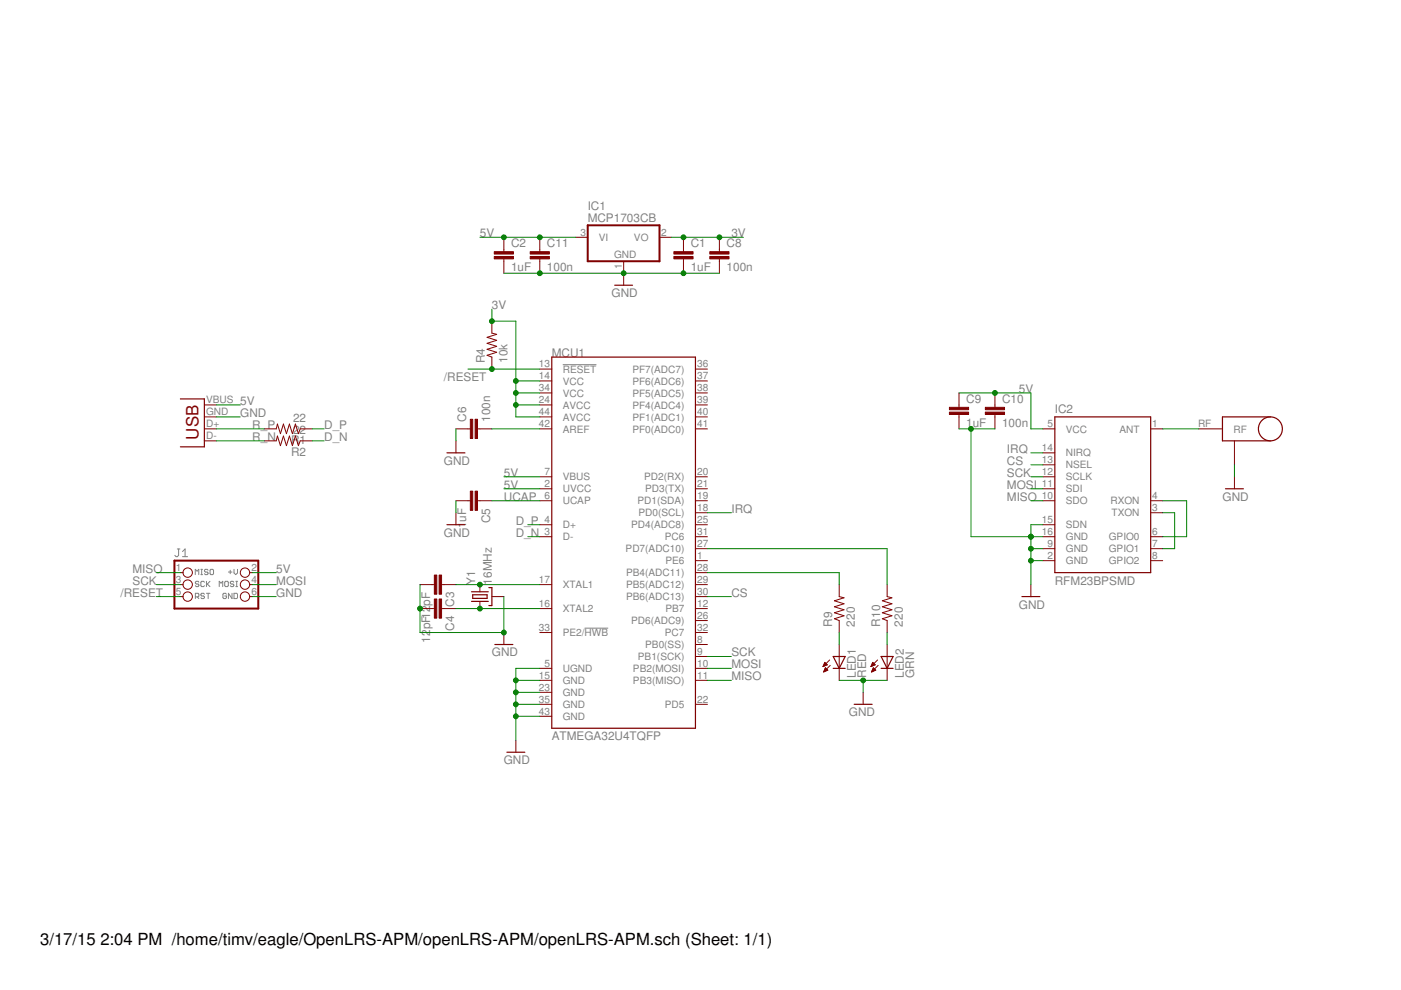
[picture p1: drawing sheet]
<svg xmlns="http://www.w3.org/2000/svg" width="297mm" height="210mm" viewBox="0 0 297 210" stroke-linecap="round" stroke-linejoin="round" font-family="sans-serif">
<g fill="none" stroke="#808080" stroke-width=".21">
<path d="M119.3 77.3h7.1M37.6 116.4h.5M37.9 116.4v1.4l-.3 .2h-.3l-.2-.2M38.7 118h1.1M38.7 116.9l.5-.5v1.6M41.4 121.8v-1.1l.4 .4 .3-.4v1.1M41.4 126.6h.6l.2-.2v-.4l-.2-.2h-.6v1.1M41.8 126.6l.4 .3M42.2 123.4l-.2-.1h-.4l-.2 .1 .2 .4h.4l.2 .2-.2 .4h-.4l-.2-.2M42.6 121.8h.3M42.6 120.7h.3M42.8 120.7v1.1"/>
<path d="M43.3 126l-.1-.2h-.4l-.2 .2 .2 .4h.4l.1 .2-.1 .3h-.4l-.2-.2M43.3 123.4l-.1-.1h-.4l-.2 .1v.8l.2 .2h.4l.1-.2M43.8 123.3v1.1M43.8 125.8h.7M43.9 123.8l.6 .6M44.1 120.9l-.2-.2h-.4l-.2 .2 .2 .4h.4l.2 .2-.2 .3h-.4l-.2-.2M44.1 125.8v1.1M44.5 123.3l-.7 .7M44.7 120.7h.4l.2 .2v.7l-.2 .2h-.4l-.2-.2v-.7zM46.5 124.4v-1.1l.4 .3 .3-.3v1.1M47.8 123.3h.4l.2 .1v.8l-.2 .2h-.4l-.2-.2v-.8zM48 126l-.2-.2h-.3l-.2 .2v.7l.2 .2h.3l.2-.2v-.3h-.4"/>
<path d="M48.4 121.3h.8M48.8 120.9v.7M49.2 125.8v1.1l-.8-1.1v1.1M49.6 123.4l-.2-.1h-.4l-.2 .3 .2 .2h.4l.2 .4-.2 .2h-.4l-.2-.2M49.6 125.8h.6l.2 .2v.7l-.2 .2h-.6zM49.6 120.7v.8l.4 .3 .4-.3v-.8M50 123.3h.4M50 124.4h.4M50.2 123.3v1.1M124 133.2h4.9"/>
</g>
<g fill="none" stroke="#800000" stroke-width=".25">
<path d="M117 75.7h30.4v78.7h-30.4zM130.3 60.5h3.8M38.2 84.6h5.1v10.1h-5.1M94.8 96h3.8M223.6 88.4h20.4v33h-20.4zM269.3 88.4h-10.1v5.1h10.1M94.8 111.3h3.8M259.8 103.6h3.8M100 125.5h3.5M100 127.5h3.5M100.2 126.1h3.1v.8h-3.1zM103.7 124.6h.6v3.8h-.6"/>
<path d="M104.9 136.7h3.8M176.7 139.2h2.5l-1.3 2.5zM186.8 139.2h2.6l-1.3 2.5zM216.7 126.5h3.8M107.5 159.5h3.8M176.7 141.7h2.5M181.1 149.3h3.8M186.8 141.7h2.6"/>
<circle cx="269.3" cy="90.9" r="2.54"/>
</g>
<g fill="none" stroke="#800000" stroke-width=".21">
<path d="M106.8 50.3v3.1M106.8 54.9v3M114.4 50.3v3.1M114.4 54.9v3M122.1 50.3h2.5M132.2 55.4v5.1M139.8 50.3h2.6M144.9 50.3v3.1M144.9 54.9v3M152.5 50.3v3.1M152.5 54.9v3M104.3 68.1v2.5l1 .3-2 .6 2 .7-2 .6 2 .6-2 .7 2 .6-2 .6 1 .4v2.6"/>
<path d="M114.4 78.3h2.6M147.4 78.3h2.6M43.3 90.9h2.6M43.3 85.9h2.6M43.3 88.4h2.6M43.3 93.5h2.6M56 90.9h2.6l.2-1 .7 2 .6-2 .6 2 .7-2 .6 2 .6-2 .7 2 .3-1h2.6M56 93.5h2.6l.2-1 .7 2 .6-2 .6 2 .7-2 .6 2 .6-2 .7 2 .3-1h2.6M96.7 90.9h3M96.7 93.5v2.5M101.2 90.9h3.1M114.4 90.9h2.6"/>
<path d="M114.4 85.9h2.6M114.4 88.4h2.6M114.4 83.3h2.6M114.4 80.8h2.6M147.4 90.9h2.6M147.4 85.9h2.6M147.4 88.4h2.6M147.4 83.3h2.6M147.4 80.8h2.6M203.3 83.3v3.1M203.3 87.9v3M210.9 83.3v3.1"/>
<path d="M210.9 87.9v3M221.1 90.9h2.5M221.1 96h2.5M221.1 98.6h2.5M244 90.9h2.5M254.1 90.9h5.1M261.7 93.5v5.1M96.7 106.2h3M96.7 108.7v2.6M101.2 106.2h3.1M114.4 113.8h2.6M114.4 106.2h2.6"/>
<path d="M114.4 101.1h2.6M114.4 103.6h2.6M114.4 111.3h2.6M147.4 118.9h2.6M147.4 116.3h2.6M147.4 113.8h2.6M147.4 106.2h2.6M147.4 101.1h2.6M147.4 103.6h2.6M147.4 111.3h2.6M147.4 108.7h2.6M221.1 118.9h2.5"/>
<path d="M221.1 116.3h2.5M221.1 113.8h2.5M221.1 106.2h2.5M221.1 101.1h2.5M221.1 103.6h2.5M221.1 111.3h2.5M244 118.9h2.5M244 116.3h2.5M244 113.8h2.5M244 106.2h2.5M244 108.7h2.5M261.7 101.1v2.5"/>
<path d="M38.2 124h.6M38.2 126.5h.6M38.2 121.4h.6M52.9 124h.6M52.9 126.5h.6M52.9 121.4h.6M89 124h3.1M89 129h3.1M93.6 124h3.1M93.6 129h3.1M101.7 124v1.5M101.7 127.5v1.5"/>
<path d="M104.3 126.5h2.5M106.8 134.1v2.6M114.4 124h2.6M114.4 129h2.6M114.4 134.1h2.6M147.4 124h2.6M147.4 129h2.6M147.4 126.5h2.6M147.4 136.7h2.6M147.4 139.2h2.6M147.4 121.4h2.6M147.4 134.1h2.6"/>
<path d="M147.4 131.6h2.6M175.9 139.9l-1.4 1.4M177.9 124v2.5l1 .2-2 .7 2 .6-2 .7 2 .6-2 .6 2 .7-2 .6 1 .4v2.5M177.9 136.7v7.6M186.1 139.9l-1.4 1.4M188.1 124v2.5l1 .2-2 .7 2 .6-2 .7 2 .6-2 .6 2 .7-2 .6 1 .4v2.5M188.1 136.7v7.6M218.6 124v2.5M109.4 157v2.5M114.4 144.3h2.6M114.4 146.8h2.6M114.4 149.3h2.6"/>
<path d="M114.4 151.9h2.6M114.4 141.7h2.6M147.4 144.3h2.6M147.4 149.3h2.6M147.4 141.7h2.6M174.5 141.3h.1M174.6 141.2h.3M174.6 141.1h.5M174.7 140.9h.7M174.7 142.4h.1M174.7 142.3h.4M174.7 140.8h.6"/>
<path d="M174.8 140.7h.3M174.8 142.2h.6M174.8 140.6h.2M174.8 142h.7M174.9 140.4l-.4 .9M174.9 140.4l.5 .5M174.9 140.5h.1M174.9 141.9h.4M174.9 141.8h.3M175 141.7h.1M175 141.6l.5 .5-.9 .4zM175.4 140.9l-.9 .4"/>
<path d="M176 141.1l-1.4 1.4M183 146.8v2.5M184.7 141.3h.1M184.7 141.2h.3M184.8 141.1h.5M184.8 140.9h.7M184.8 142.4h.2M184.9 140.8h.5M184.9 142.3h.4M184.9 140.7h.4M184.9 142.2h.6M185 140.6h.2"/>
<path d="M185 142h.6M185 140.5h.1M185 141.9h.5M185 140.4l-.3 .9M185 140.4l.5 .5M185.1 141.8h.3M185.1 141.7h.2M185.2 141.6l.5 .5-.9 .4zM185.5 140.9l-.8 .4M186.2 141.1l-1.4 1.4"/>
<circle cx="39.8" cy="126.5" r=".99"/>
<circle cx="39.8" cy="121.4" r=".99"/>
<circle cx="39.8" cy="124" r=".99"/>
<circle cx="51.9" cy="126.5" r=".99"/>
<circle cx="51.9" cy="121.4" r=".99"/>
<circle cx="51.9" cy="124" r=".99"/>
</g>
<g fill="#800000" stroke="#800000" stroke-width=".21">
<path d="M92.1 121.9h.5v4.1h-.5z"/>
<path d="M93.1 121.9h.5v4.1h-.5z"/>
<path d="M92.1 127h.5v4.1h-.5z"/>
<path d="M93.1 127h.5v4.1h-.5z"/>
<path d="M201.3 87.4h4.1v.5h-4.1z"/>
<path d="M201.3 86.4h4.1v.5h-4.1z"/>
<path d="M208.9 87.4h4.1v.5h-4.1z"/>
<path d="M208.9 86.4h4.1v.5h-4.1z"/>
<path d="M100.7 88.9h.5v4.1h-.5z"/>
<path d="M99.7 88.9h.5v4.1h-.5z"/>
<path d="M142.9 54.4h4v.5h-4z"/>
<path d="M142.9 53.4h4v.5h-4z"/>
<path d="M150.5 54.4h4.1v.5h-4.1z"/>
<path d="M150.5 53.4h4.1v.5h-4.1z"/>
<path d="M104.8 54.4h4.1v.5h-4.1z"/>
<path d="M104.8 53.4h4.1v.5h-4.1z"/>
<path d="M112.4 54.4h4.1v.5h-4.1z"/>
<path d="M112.4 53.4h4.1v.5h-4.1z"/>
<path d="M99.7 104.1h.5v4.1h-.5z"/>
<path d="M100.7 104.1h.5v4.1h-.5z"/>
</g>
<path d="M124.6 47.8h15.2v7.6h-15.2zM37 118.9h17.8v10.1h-17.8z" fill="none" stroke="#800000" stroke-width=".42"/>
<g fill="none" stroke="#008000" stroke-width=".21">
<path d="M101.7 50.3h20.4M106.8 57.9h45.7M142.4 50.3h15.2M99.2 78.3h15.2M104.3 65.6v2.5h5.1v20.3h5M45.9 90.9h10.1M45.9 88.4h5M45.9 85.9h5M45.9 93.5h10.1M66.2 90.9h2.5M66.2 93.5h2.5M96.7 90.9v2.6"/>
<path d="M104.3 90.9h10.1M109.4 83.3h5M109.4 85.9h5M109.4 80.8h5M203.3 83.3h15.3v7.6h2.5M203.3 90.9h7.6M205.9 90.9v22.9h15.2M218.6 98.6h2.5M218.6 96h2.5M246.5 90.9h7.6M261.7 98.6v2.5M96.7 106.2v2.5"/>
<path d="M104.3 106.2h10.1M106.8 103.6h7.6M106.8 101.1h7.6M111.9 113.8h2.5M111.9 111.3h2.5M150 116.3h38.1v7.7M150 108.7h5.1M218.6 118.9h2.5M218.6 116.3h2.5M218.6 103.6h2.5M218.6 106.2h2.5M218.6 101.1h2.5"/>
<path d="M221.1 111.3h-2.5v12.7M246.5 108.7h2.5v7.6h-2.5M246.5 106.2h5.1v7.6h-5.1M33.2 126.5h5M33.2 124h5M33.2 121.4h5M53.5 126.5h5.1M53.5 124h5.1M53.5 121.4h5.1M89 124v10.1h17.8v-7.6M96.7 124h17.7M96.7 129h17.7"/>
<path d="M150 126.5h5.1M150 121.4h27.9v2.6M150 139.2h5.1M177.9 134.1v2.6M188.1 134.1v2.6M109.4 144.3h5M109.4 146.8h5M109.4 149.3h5M109.4 151.9h5M114.4 141.7h-5v15.3M150 141.7h5.1M150 144.3h5.1"/>
<path d="M177.9 144.3h10.2M183 144.3v2.5"/>
</g>
<g fill="#008000" stroke="#008000" stroke-width=".21">
<circle cx="218.6" cy="113.8" r=".51"/>
<circle cx="218.6" cy="116.3" r=".51"/>
<circle cx="218.6" cy="118.9" r=".51"/>
<circle cx="205.9" cy="90.9" r=".51"/>
<circle cx="109.4" cy="144.3" r=".51"/>
<circle cx="109.4" cy="146.8" r=".51"/>
<circle cx="109.4" cy="149.3" r=".51"/>
<circle cx="109.4" cy="151.9" r=".51"/>
<circle cx="183" cy="144.3" r=".51"/>
<circle cx="89" cy="129" r=".51"/>
<circle cx="106.8" cy="134.1" r=".51"/>
<circle cx="132.2" cy="57.9" r=".51"/>
<circle cx="144.9" cy="57.9" r=".51"/>
<circle cx="114.4" cy="57.9" r=".51"/>
<circle cx="104.3" cy="78.3" r=".51"/>
<circle cx="101.7" cy="124" r=".51"/>
<circle cx="101.7" cy="129" r=".51"/>
<circle cx="210.9" cy="83.3" r=".51"/>
<circle cx="114.4" cy="50.3" r=".51"/>
<circle cx="106.8" cy="50.3" r=".51"/>
<circle cx="144.9" cy="50.3" r=".51"/>
<circle cx="152.5" cy="50.3" r=".51"/>
<circle cx="109.4" cy="83.3" r=".51"/>
<circle cx="109.4" cy="85.9" r=".51"/>
<circle cx="104.3" cy="68.1" r=".51"/>
<circle cx="109.4" cy="80.8" r=".51"/>
</g>
<text font-size="3.6" fill="#800000" x="42.1" y="93.2" transform="rotate(-90 42.1 93.2)">USB</text>
<g font-size="3.5">
<text x="8.5" y="200.4">3/17/15</text>
<text x="21.3" y="200.4">2:04 PM /home/timv/eagle/OpenLRS-APM/openLRS-APM/openLRS-APM.sch (Sheet: 1/1)</text>
</g>
<g font-size="2.5" fill="#808080">
<text x="124.6" y="47.1">MCP1703CB</text>
<text x="124.6" y="44.6">IC1</text>
<text x="101.7" y="50.3">5V</text>
<text x="108.3" y="52.5">C2</text>
<text x="116" y="52.5">C11</text>
<text x="146.4" y="52.5">C1</text>
<text x="154.1" y="52.5">C8</text>
<text x="155.1" y="50.3">3V</text>
<text x="108.3" y="57.5">1uF</text>
<text x="116" y="57.5">100n</text>
<text x="146.4" y="57.5">1uF</text>
<text x="154.1" y="57.5">100n</text>
<text x="104.3" y="65.5">3V</text>
<text x="129.7" y="63">GND</text>
<text x="102.8" y="77" transform="rotate(-90 102.8 77)">R4</text>
<text x="107.6" y="77" transform="rotate(-90 107.6 77)">10k</text>
<text x="117" y="75.7">MCU1</text>
<text x="94.1" y="80.8">/RESET</text>
<text x="216" y="83.3">5V</text>
<text x="51" y="88.4">GND</text>
<text x="51" y="85.9">5V</text>
<text x="62.1" y="89.4">22</text>
<text x="98.8" y="89.4" transform="rotate(-90 98.8 89.4)">C6</text>
<text x="103.9" y="89.4" transform="rotate(-90 103.9 89.4)">100n</text>
<text x="204.8" y="85.5">C9</text>
<text x="212.5" y="85.5">C10</text>
<text x="223.6" y="87.6">IC2</text>
<text x="53.5" y="90.9">R_P</text>
<text x="53.5" y="93.5">R_N</text>
<text x="61.7" y="94.2">R1</text>
<text x="62.1" y="92">22</text>
<text x="68.7" y="90.9">D_P</text>
<text x="68.7" y="93.5">D_N</text>
<text x="204.8" y="90.6">1uF</text>
<text x="212.5" y="90.6">100n</text>
<text x="61.7" y="96.8">R2</text>
<text x="94.1" y="98.6">GND</text>
<text x="106.8" y="101.1">5V</text>
<text x="213.5" y="101.1">SCK</text>
<text x="213.5" y="98.6">CS</text>
<text x="213.5" y="96">IRQ</text>
<text x="106.8" y="103.6">5V</text>
<text x="106.8" y="106.2">UCAP</text>
<text x="213.5" y="103.6">MOSI</text>
<text x="213.5" y="106.2">MISO</text>
<text x="259.2" y="106.2">GND</text>
<text x="94.1" y="113.8">GND</text>
<text x="98.8" y="112" transform="rotate(-90 98.8 112)">1uF</text>
<text x="103.9" y="110.9" transform="rotate(-90 103.9 110.9)">C5</text>
<text x="109.4" y="111.3">D_P</text>
<text x="109.4" y="113.8">D_N</text>
<text x="155.1" y="108.7">IRQ</text>
<text x="28.1" y="121.4">MISO</text>
<text x="28.1" y="123.9">SCK</text>
<text x="58.6" y="123.9">MOSI</text>
<text x="58.6" y="121.4">5V</text>
<text x="100.7" y="123.9" transform="rotate(-90 100.7 123.9)">Y1</text>
<text x="104.3" y="123.9" transform="rotate(-90 104.3 123.9)">16MHz</text>
<text x="223.6" y="123.9">RFM23BPSMD</text>
<text x="25.6" y="126.5">/RESET</text>
<text x="58.6" y="126.5">GND</text>
<text x="91.2" y="128.4" transform="rotate(-90 91.2 128.4)">pF</text>
<text x="96.3" y="128.7" transform="rotate(-90 96.3 128.7)">C3</text>
<text x="155.1" y="126.5">CS</text>
<text x="216" y="129">GND</text>
<text x="91.2" y="136.2" transform="rotate(-90 91.2 136.2)">12</text>
<text x="91.2" y="133.5" transform="rotate(-90 91.2 133.5)">pF12</text>
<text x="96.3" y="133.7" transform="rotate(-90 96.3 133.7)">C4</text>
<text x="176.4" y="132.8" transform="rotate(-90 176.4 132.8)">R9</text>
<text x="181.2" y="132.8" transform="rotate(-90 181.2 132.8)">220</text>
<text x="186.6" y="132.8" transform="rotate(-90 186.6 132.8)">R10</text>
<text x="191.4" y="132.8" transform="rotate(-90 191.4 132.8)">220</text>
<text x="104.3" y="139.2">GND</text>
<text x="155.1" y="141.7">MOSI</text>
<text x="155.1" y="139.2">SCK</text>
<text x="181.5" y="143.8" transform="rotate(-90 181.5 143.8)">LED1</text>
<text x="183.6" y="143.8" transform="rotate(-90 183.6 143.8)">RED</text>
<text x="191.6" y="143.8" transform="rotate(-90 191.6 143.8)">LED2</text>
<text x="193.8" y="143.8" transform="rotate(-90 193.8 143.8)">GRN</text>
<text x="155.1" y="144.3">MISO</text>
<text x="180" y="151.9">GND</text>
<text x="117" y="157">ATMEGA32U4TQFP</text>
<text x="106.8" y="162">GND</text>
</g>
<g font-size="2.1" fill="#808080">
<text x="123.1" y="50">3</text>
<text x="126.9" y="51.1">VI</text>
<text x="134.4" y="51.1">VO</text>
<text x="140.2" y="50">2</text>
<text x="130.2" y="54.6">GND</text>
<text x="131.9" y="56.9" transform="rotate(-90 131.9 56.9)">1</text>
<text x="114.3" y="77.9">13</text>
<text x="147.8" y="77.9">36</text>
<text x="114.3" y="80.4">14</text>
<text x="114.3" y="83">34</text>
<text x="119.3" y="79">RESET</text>
<text x="119.3" y="81.5">VCC</text>
<text x="134.1" y="81.5">PF6(ADC6)</text>
<text x="134.1" y="79">PF7(ADC7)</text>
<text x="147.8" y="83">38</text>
<text x="147.8" y="80.4">37</text>
<text x="43.7" y="88">GND</text>
<text x="43.7" y="85.5">VBUS</text>
<text x="114.3" y="85.5">24</text>
<text x="114.3" y="88">44</text>
<text x="119.3" y="86.6">AVCC</text>
<text x="119.3" y="89.2">AVCC</text>
<text x="119.3" y="84.1">VCC</text>
<text x="134.1" y="89.2">PF1(ADC1)</text>
<text x="134.1" y="86.6">PF4(ADC4)</text>
<text x="134.1" y="84.1">PF5(ADC5)</text>
<text x="147.8" y="88">40</text>
<text x="147.8" y="85.5">39</text>
<text x="43.7" y="93.1">D-</text>
<text x="43.7" y="90.6">D+</text>
<text x="114.3" y="90.6">42</text>
<text x="119.3" y="91.7">AREF</text>
<text x="134.1" y="91.7">PF0(ADC0)</text>
<text x="147.8" y="90.6">41</text>
<text x="220.9" y="95.7">14</text>
<text x="222.1" y="90.6">5</text>
<text x="226" y="91.7">VCC</text>
<text x="237.3" y="91.7">ANT</text>
<text x="244.3" y="90.6">1</text>
<text x="254" y="90.6">RF</text>
<text x="261.5" y="91.7">RF</text>
<text x="115.4" y="100.7">7</text>
<text x="119.3" y="101.9">VBUS</text>
<text x="136.6" y="101.9">PD2(RX)</text>
<text x="147.8" y="100.7">20</text>
<text x="220.9" y="98.2">13</text>
<text x="220.9" y="100.7">12</text>
<text x="226" y="96.8">NIRQ</text>
<text x="226" y="99.3">NSEL</text>
<text x="226" y="101.9">SCLK</text>
<text x="115.4" y="105.8">6</text>
<text x="115.4" y="103.3">2</text>
<text x="119.3" y="106.9">UCAP</text>
<text x="119.3" y="104.4">UVCC</text>
<text x="135.1" y="106.9">PD1(SDA)</text>
<text x="136.8" y="104.4">PD3(TX)</text>
<text x="147.8" y="105.8">19</text>
<text x="147.8" y="103.3">21</text>
<text x="220.9" y="103.3">11</text>
<text x="220.9" y="105.8">10</text>
<text x="226" y="104.4">SDI</text>
<text x="226" y="106.9">SDO</text>
<text x="235.4" y="106.9">RXON</text>
<text x="244.3" y="105.8">4</text>
<text x="115.4" y="110.9">4</text>
<text x="115.4" y="113.4">3</text>
<text x="119.3" y="112">D+</text>
<text x="133.8" y="112">PD4(ADC8)</text>
<text x="135.4" y="109.5">PD0(SCL)</text>
<text x="147.8" y="113.4">31</text>
<text x="147.8" y="108.4">18</text>
<text x="147.8" y="110.9">25</text>
<text x="220.9" y="113.4">16</text>
<text x="220.9" y="110.9">15</text>
<text x="226" y="112">SDN</text>
<text x="235.7" y="109.5">TXON</text>
<text x="244.3" y="113.4">6</text>
<text x="244.3" y="108.4">3</text>
<text x="119.3" y="114.6">D-</text>
<text x="132.7" y="117.1">PD7(ADC10)</text>
<text x="141" y="114.6">PC6</text>
<text x="141.1" y="119.6">PE6</text>
<text x="147.8" y="116">27</text>
<text x="147.8" y="118.5">1</text>
<text x="222.1" y="118.5">2</text>
<text x="222.1" y="116">9</text>
<text x="226" y="119.6">GND</text>
<text x="226" y="117.1">GND</text>
<text x="226" y="114.6">GND</text>
<text x="235.1" y="114.6">GPIO0</text>
<text x="235.1" y="117.1">GPIO1</text>
<text x="235.1" y="119.6">GPIO2</text>
<text x="244.3" y="116">7</text>
<text x="244.3" y="118.5">8</text>
<text x="37.3" y="121.1">1</text>
<text x="37.3" y="123.6">3</text>
<text x="53.3" y="121.1">2</text>
<text x="53.3" y="123.6">4</text>
<text x="114.3" y="123.6">17</text>
<text x="119.3" y="124.7">XTAL1</text>
<text x="132.8" y="122.2">PB4(ADC11)</text>
<text x="132.8" y="124.7">PB5(ADC12)</text>
<text x="147.8" y="121.1">28</text>
<text x="147.8" y="123.6">29</text>
<text x="37.3" y="126.1">5</text>
<text x="53.3" y="126.1">6</text>
<text x="114.3" y="128.7">16</text>
<text x="119.3" y="129.8">XTAL2</text>
<text x="132.8" y="127.2">PB6(ADC13)</text>
<text x="141.1" y="129.8">PB7</text>
<text x="147.8" y="126.1">30</text>
<text x="147.8" y="128.7">12</text>
<text x="147.8" y="131.2">26</text>
<text x="114.3" y="133.7">33</text>
<text x="119.3" y="134.9">PE2/HWB</text>
<text x="133.8" y="132.3">PD6(ADC9)</text>
<text x="136.8" y="137.4">PB0(SS)</text>
<text x="141" y="134.9">PC7</text>
<text x="147.8" y="136.3">8</text>
<text x="147.8" y="133.7">32</text>
<text x="114.3" y="143.9">15</text>
<text x="115.4" y="141.4">5</text>
<text x="119.3" y="142.5">UGND</text>
<text x="134.2" y="142.5">PB2(MOSI)</text>
<text x="135.3" y="139.9">PB1(SCK)</text>
<text x="147.8" y="138.8">9</text>
<text x="147.8" y="141.4">10</text>
<text x="147.8" y="143.9">11</text>
<text x="114.3" y="146.4">23</text>
<text x="114.3" y="149">35</text>
<text x="119.3" y="145">GND</text>
<text x="119.3" y="147.6">GND</text>
<text x="134.2" y="145">PB3(MISO)</text>
<text x="147.8" y="149">22</text>
<text x="114.3" y="151.5">43</text>
<text x="119.3" y="150.1">GND</text>
<text x="119.3" y="152.6">GND</text>
<text x="141" y="150.1">PD5</text>
</g>
</svg>
